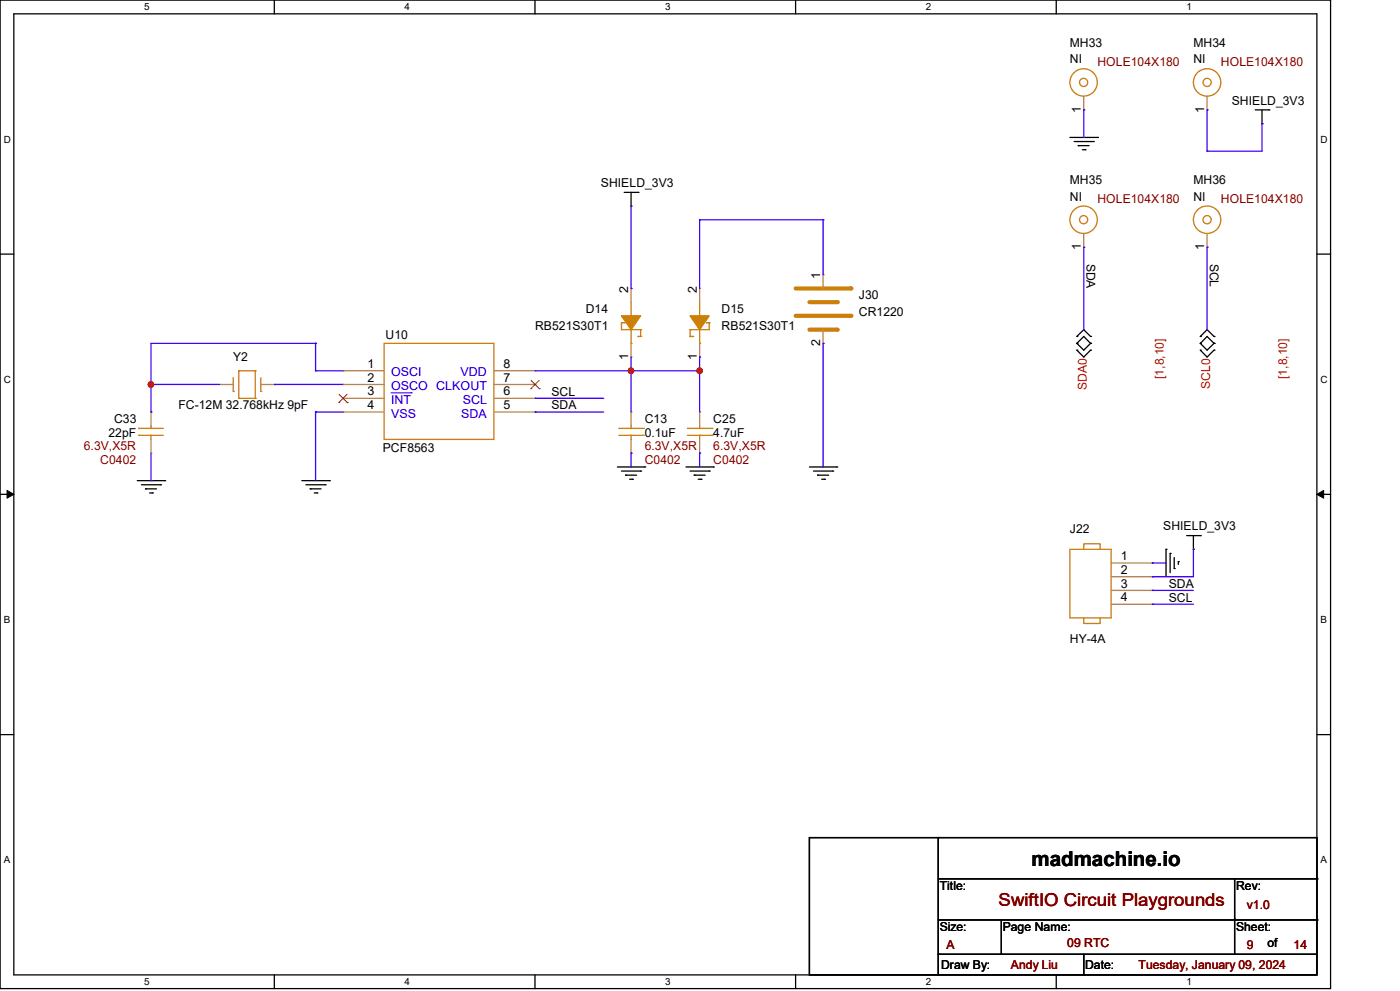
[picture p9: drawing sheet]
<svg xmlns="http://www.w3.org/2000/svg" width="420mm" height="297mm" viewBox="0 0 420 297" stroke-linecap="round" stroke-linejoin="round" font-family="sans-serif">
<path d="M0 0h399.2v296.3h-399.2zM4.1 4.1h391v288.1h-391z" fill="none" stroke="#000" stroke-width=".38"/>
<g fill="#fff">
<path d="M43.2 .5h1.6v3.2h-1.6z"/>
<path d="M43.2 292.6h1.6v3.3h-1.6z"/>
</g>
<path d="M82.3 0v4.1M82.3 292.2v4.1" fill="none" stroke="#000" stroke-width=".38"/>
<g fill="#fff">
<path d="M121.4 .5h1.6v3.2h-1.6z"/>
<path d="M121.4 292.6h1.6v3.3h-1.6z"/>
</g>
<path d="M160.5 0v4.1M160.5 292.2v4.1" fill="none" stroke="#000" stroke-width=".38"/>
<g fill="#fff">
<path d="M199.6 .5h1.6v3.2h-1.6z"/>
<path d="M199.6 292.6h1.6v3.3h-1.6z"/>
</g>
<path d="M238.7 0v4.1M238.7 292.2v4.1" fill="none" stroke="#000" stroke-width=".38"/>
<g fill="#fff">
<path d="M277.7 .5h1.7v3.2h-1.7z"/>
<path d="M277.7 292.6h1.7v3.3h-1.7z"/>
</g>
<path d="M316.9 0v4.1M316.9 292.2v4.1" fill="none" stroke="#000" stroke-width=".38"/>
<g fill="#fff">
<path d="M355.9 .5h1.6v3.2h-1.6z"/>
<path d="M355.9 292.6h1.6v3.3h-1.6z"/>
<path d="M1.1 40.1h2.1v3.3h-2.1z"/>
<path d="M396.1 40.1h2.1v3.3h-2.1z"/>
<path d="M1.1 112.1h2.1v3.3h-2.1z"/>
<path d="M396.1 112.1h2.1v3.3h-2.1z"/>
</g>
<path d="M0 76.2h4.1M395.1 76.2h4.1" fill="none" stroke="#000" stroke-width=".38"/>
<g fill="#fff">
<path d="M1.1 184.1h1.9v3.3h-1.9z"/>
<path d="M396.1 184.1h2v3.3h-2z"/>
</g>
<path d="M0 148.2h4.1M395.1 148.2h4.1" fill="none" stroke="#000" stroke-width=".38"/>
<path d="M2.1 147l2 1.2-2 1.1zM395.1 148.2l2-1.2v2.3z" fill="#000" stroke="#000" stroke-width=".3"/>
<g fill="#fff">
<path d="M1.1 256.2h1.9v3.2h-1.9z"/>
<path d="M396.1 256.2h2v3.2h-2z"/>
</g>
<g fill="none" stroke="#000" stroke-width=".38">
<path d="M376.6 32.9h4.1M378.6 32.9v4.2M187.2 57.7h4.2M189.3 57.7v4.1M321 41.2h8.2M322.2 42.4h5.8M323.5 43.6h3.2M324.7 44.9h.8M323 100.8l2.1-2 2.1 2M323 102.9l2.1-2.1 2.1 2.1-2.1 2zM323 104.9l2.1 2.1 2.1-2.1M360.1 100.8l2-2 2.1 2"/>
<path d="M360.1 104.9l2 2.1 2.1-2.1M362.1 100.8l2.1 2.1-2.1 2-2-2zM185.2 140h8.2M205.8 140h8.2M242.8 140h8.2M41.2 144.1h8.2M42.4 145.3h5.8M43.6 146.5h3.3M44.9 147.7h.8M90.6 144.1h8.2M91.8 145.3h5.7M93 146.5h3.3"/>
<path d="M94.3 147.7h.8M186.4 141.2h5.8M187.7 142.4h3.3M188.9 143.6h.8M207 141.2h5.8M208.2 142.4h3.3M209.5 143.6h.8M244.1 141.2h5.7M245.3 142.4h3.3M246.5 143.6h.9M349.8 164.6v8.2M351 165.9v5.7"/>
<path d="M352.3 167.1v3.3M353.5 168.3v.9M356 160.5h4.1M358 160.5v4.1M0 220.2h4.1M395.1 220.2h4.1M242.8 251h152.3v41.2h-152.3zM281.5 251v41.2M281.5 275.7h113.6M281.5 263.4h113.6M300.4 275.7v10.3M370.4 263.4v22.6"/>
<path d="M281.5 286h113.6M325.1 286v6.2"/>
</g>
<g fill="#000">
<circle cx="378.6" cy="37.1" r=".19"/>
<circle cx="380.7" cy="32.9" r=".19"/>
<circle cx="191.4" cy="57.7" r=".19"/>
<circle cx="323.5" cy="43.6" r=".19"/>
<circle cx="325.5" cy="44.9" r=".19"/>
<circle cx="328" cy="42.4" r=".19"/>
<circle cx="329.2" cy="41.2" r=".19"/>
<circle cx="189.3" cy="61.8" r=".19"/>
<circle cx="323" cy="102.9" r=".19"/>
<circle cx="323" cy="100.8" r=".19"/>
<circle cx="323" cy="104.9" r=".19"/>
<circle cx="327.2" cy="104.9" r=".19"/>
<circle cx="327.2" cy="100.8" r=".19"/>
<circle cx="327.2" cy="102.9" r=".19"/>
<circle cx="360.1" cy="100.8" r=".19"/>
<circle cx="360.1" cy="102.9" r=".19"/>
<circle cx="360.1" cy="104.9" r=".19"/>
<circle cx="364.2" cy="104.9" r=".19"/>
<circle cx="364.2" cy="102.9" r=".19"/>
<circle cx="364.2" cy="100.8" r=".19"/>
<circle cx="193.4" cy="140" r=".19"/>
<circle cx="214" cy="140" r=".19"/>
<circle cx="251" cy="140" r=".19"/>
<circle cx="43.6" cy="146.5" r=".19"/>
<circle cx="45.7" cy="147.7" r=".19"/>
<circle cx="48.2" cy="145.3" r=".19"/>
<circle cx="49.4" cy="144.1" r=".19"/>
<circle cx="93" cy="146.5" r=".19"/>
<circle cx="95.1" cy="147.7" r=".19"/>
<circle cx="97.5" cy="145.3" r=".19"/>
<circle cx="98.8" cy="144.1" r=".19"/>
<circle cx="187.7" cy="142.4" r=".19"/>
<circle cx="189.7" cy="143.6" r=".19"/>
<circle cx="192.2" cy="141.2" r=".19"/>
<circle cx="208.2" cy="142.4" r=".19"/>
<circle cx="210.3" cy="143.6" r=".19"/>
<circle cx="212.8" cy="141.2" r=".19"/>
<circle cx="245.3" cy="142.4" r=".19"/>
<circle cx="247.4" cy="143.6" r=".19"/>
<circle cx="249.8" cy="141.2" r=".19"/>
<circle cx="349.8" cy="164.6" r=".19"/>
<circle cx="351" cy="165.9" r=".19"/>
<circle cx="352.3" cy="170.4" r=".19"/>
<circle cx="353.5" cy="168.3" r=".19"/>
<circle cx="358" cy="164.6" r=".19"/>
<circle cx="360.1" cy="160.5" r=".19"/>
<circle cx="281.5" cy="251" r=".19"/>
<circle cx="370.4" cy="275.7" r=".19"/>
<circle cx="395.1" cy="275.7" r=".19"/>
<circle cx="395.1" cy="263.4" r=".19"/>
<circle cx="281.5" cy="286" r=".19"/>
<circle cx="300.4" cy="286" r=".19"/>
<circle cx="325.1" cy="292.2" r=".19"/>
<circle cx="370.4" cy="286" r=".19"/>
</g>
<path d="M41.6 128.4h7.4" fill="none" stroke="#cc8006" stroke-width=".38"/>
<circle cx="41.6" cy="128.4" r=".19" fill="#cc8006"/>
<path d="M45.3 130.5v1.2" fill="none" stroke="#cc8006" stroke-width=".38"/>
<circle cx="45.3" cy="130.5" r=".19" fill="#cc8006"/>
<path d="M45.3 127.6v.8" fill="none" stroke="#cc8006" stroke-width=".38"/>
<circle cx="45.3" cy="128.4" r=".19" fill="#cc8006"/>
<path d="M41.6 130.5h7.4" fill="none" stroke="#cc8006" stroke-width=".38"/>
<circle cx="41.6" cy="130.5" r=".19" fill="#cc8006"/>
<path d="M45.3 123.5v4.1" fill="none" stroke="#a84" stroke-width=".38"/>
<circle cx="45.3" cy="123.5" r=".19" fill="#a84"/>
<path d="M45.3 131.7v4.1" fill="none" stroke="#a84" stroke-width=".38"/>
<circle cx="45.3" cy="135.8" r=".19" fill="#a84"/>
<path d="M78.2 113.2v4.1" fill="none" stroke="#cc8006" stroke-width=".38"/>
<circle cx="78.2" cy="117.3" r=".19" fill="#cc8006"/>
<path d="M76.6 111.1v8.3" fill="none" stroke="#cc8006" stroke-width=".38"/>
<circle cx="76.6" cy="119.4" r=".19" fill="#cc8006"/>
<path d="M71.6 119.4h5" fill="none" stroke="#cc8006" stroke-width=".38"/>
<circle cx="71.6" cy="119.4" r=".19" fill="#cc8006"/>
<path d="M71.6 111.1v8.3" fill="none" stroke="#cc8006" stroke-width=".38"/>
<circle cx="71.6" cy="111.1" r=".19" fill="#cc8006"/>
<path d="M71.6 111.1h5" fill="none" stroke="#cc8006" stroke-width=".38"/>
<circle cx="76.6" cy="111.1" r=".19" fill="#cc8006"/>
<path d="M70 113.2v4.1" fill="none" stroke="#cc8006" stroke-width=".38"/>
<circle cx="70" cy="117.3" r=".19" fill="#cc8006"/>
<path d="M78.2 115.2h4.1" fill="none" stroke="#a84" stroke-width=".38"/>
<circle cx="82.3" cy="115.2" r=".19" fill="#a84"/>
<path d="M65.9 115.2h4.1" fill="none" stroke="#a84" stroke-width=".38"/>
<circle cx="65.9" cy="115.2" r=".19" fill="#a84"/>
<g fill="none" stroke="#cc8006" stroke-width=".38">
<circle cx="325.1" cy="65.8" r="4.1"/>
<circle cx="325.1" cy="65.8" r="1.23"/>
</g>
<path d="M325.1 70v4.1" fill="none" stroke="#a84" stroke-width=".38"/>
<circle cx="325.1" cy="74.1" r=".19" fill="#a84"/>
<path d="M238.7 86.4h16.4" fill="none" stroke="#cc8006" stroke-width="1.2"/>
<circle cx="255.1" cy="86.4" r=".61" fill="#cc8006"/>
<path d="M242.8 90.6h8.2" fill="none" stroke="#cc8006" stroke-width="1.2"/>
<circle cx="251" cy="90.6" r=".61" fill="#cc8006"/>
<path d="M238.7 94.7h16.4" fill="none" stroke="#cc8006" stroke-width="1.2"/>
<circle cx="255.1" cy="94.7" r=".61" fill="#cc8006"/>
<path d="M242.8 98.8h8.2" fill="none" stroke="#cc8006" stroke-width="1.2"/>
<circle cx="251" cy="98.8" r=".61" fill="#cc8006"/>
<path d="M246.9 82.3v4.1" fill="none" stroke="#a84" stroke-width=".38"/>
<circle cx="246.9" cy="82.3" r=".19" fill="#a84"/>
<path d="M246.9 98.8v4.1" fill="none" stroke="#a84" stroke-width=".38"/>
<circle cx="246.9" cy="102.9" r=".19" fill="#a84"/>
<path d="M321 164.6h12.3v20.6h-12.3zM325.1 164.6v-1.6h4.9v1.6M325.1 185.2v1.7h4.9v-1.7" fill="none" stroke="#cc8006" stroke-width=".38"/>
<path d="M333.3 168.7h12.4" fill="none" stroke="#a84" stroke-width=".38"/>
<circle cx="345.7" cy="168.7" r=".19" fill="#a84"/>
<path d="M333.3 172.8h12.4" fill="none" stroke="#a84" stroke-width=".38"/>
<circle cx="345.7" cy="172.8" r=".19" fill="#a84"/>
<path d="M333.3 177h12.4" fill="none" stroke="#a84" stroke-width=".38"/>
<circle cx="345.7" cy="177" r=".19" fill="#a84"/>
<path d="M333.3 181.1h12.4" fill="none" stroke="#a84" stroke-width=".38"/>
<circle cx="345.7" cy="181.1" r=".19" fill="#a84"/>
<g fill="none" stroke="#cc8006" stroke-width=".38">
<circle cx="362.1" cy="65.8" r="4.1"/>
<circle cx="362.1" cy="65.8" r="1.23"/>
</g>
<path d="M362.1 70v4.1" fill="none" stroke="#a84" stroke-width=".38"/>
<circle cx="362.1" cy="74.1" r=".19" fill="#a84"/>
<path d="M206.2 128.4h7.4" fill="none" stroke="#cc8006" stroke-width=".38"/>
<circle cx="213.6" cy="128.4" r=".19" fill="#cc8006"/>
<path d="M209.9 130.5v1.2" fill="none" stroke="#cc8006" stroke-width=".38"/>
<circle cx="209.9" cy="130.5" r=".19" fill="#cc8006"/>
<path d="M209.9 127.6v.8" fill="none" stroke="#cc8006" stroke-width=".38"/>
<circle cx="209.9" cy="128.4" r=".19" fill="#cc8006"/>
<path d="M206.2 130.5h7.4" fill="none" stroke="#cc8006" stroke-width=".38"/>
<circle cx="213.6" cy="130.5" r=".19" fill="#cc8006"/>
<path d="M209.9 123.5v4.1" fill="none" stroke="#a84" stroke-width=".38"/>
<circle cx="209.9" cy="123.5" r=".19" fill="#a84"/>
<path d="M209.9 131.7v4.1" fill="none" stroke="#a84" stroke-width=".38"/>
<circle cx="209.9" cy="135.8" r=".19" fill="#a84"/>
<g fill="none" stroke="#cc8006" stroke-width=".38">
<circle cx="325.1" cy="24.7" r="4.1"/>
<circle cx="325.1" cy="24.7" r="1.23"/>
</g>
<path d="M325.1 28.8v4.1" fill="none" stroke="#a84" stroke-width=".38"/>
<circle cx="325.1" cy="32.9" r=".19" fill="#a84"/>
<path d="M115.2 102.9h33v28.8h-33z" fill="none" stroke="#cc8006" stroke-width=".38"/>
<path d="M102.9 111.1h12.3" fill="none" stroke="#a84" stroke-width=".38"/>
<circle cx="102.9" cy="111.1" r=".19" fill="#a84"/>
<path d="M102.9 115.2h12.3" fill="none" stroke="#a84" stroke-width=".38"/>
<circle cx="102.9" cy="115.2" r=".19" fill="#a84"/>
<path d="M102.9 119.4h12.3" fill="none" stroke="#a84" stroke-width=".38"/>
<circle cx="102.9" cy="119.4" r=".19" fill="#a84"/>
<path d="M101.7 118.2l2.5 2.4M104.1 118.2l-2.5 2.4M101.6 120.6h.1M104.2 120.6h.1" fill="none" stroke="#804000" stroke-width=".3"/>
<path d="M117.3 117.7h6.1M123.4 117.7h.1" fill="none" stroke="#00c" stroke-width=".3"/>
<path d="M102.9 123.5h12.3" fill="none" stroke="#a84" stroke-width=".38"/>
<circle cx="102.9" cy="123.5" r=".19" fill="#a84"/>
<path d="M148.2 123.5h12.3" fill="none" stroke="#a84" stroke-width=".38"/>
<circle cx="160.5" cy="123.5" r=".19" fill="#a84"/>
<path d="M148.2 119.4h12.3" fill="none" stroke="#a84" stroke-width=".38"/>
<circle cx="160.5" cy="119.4" r=".19" fill="#a84"/>
<path d="M148.2 115.2h12.3" fill="none" stroke="#a84" stroke-width=".38"/>
<circle cx="160.5" cy="115.2" r=".19" fill="#a84"/>
<path d="M159.3 116.5h.1M159.3 114l2.5 2.5M161.8 114l-2.5 2.5M161.8 116.5h.1" fill="none" stroke="#804000" stroke-width=".3"/>
<path d="M148.2 111.1h12.3" fill="none" stroke="#a84" stroke-width=".38"/>
<circle cx="160.5" cy="111.1" r=".19" fill="#a84"/>
<path d="M186.4 98.8h5.8" fill="none" stroke="#cc8006" stroke-width=".38"/>
<circle cx="192.2" cy="98.8" r=".19" fill="#cc8006"/>
<path d="M189.3 90.6v4.1" fill="none" stroke="#cc8006" stroke-width=".38"/>
<circle cx="189.3" cy="94.7" r=".19" fill="#cc8006"/>
<path d="M189.3 98.8v4.1" fill="none" stroke="#cc8006" stroke-width=".38"/>
<circle cx="189.3" cy="102.9" r=".19" fill="#cc8006"/>
<path d="M186.4 96.7v2.1" fill="none" stroke="#cc8006" stroke-width=".38"/>
<circle cx="186.4" cy="96.7" r=".19" fill="#cc8006"/>
<path d="M192.2 98.8v2" fill="none" stroke="#cc8006" stroke-width=".38"/>
<circle cx="192.2" cy="100.8" r=".19" fill="#cc8006"/>
<path d="M191.4 100.8h.8" fill="none" stroke="#cc8006" stroke-width=".38"/>
<circle cx="191.4" cy="100.8" r=".19" fill="#cc8006"/>
<path d="M186.4 96.7h.8" fill="none" stroke="#cc8006" stroke-width=".38"/>
<circle cx="187.2" cy="96.7" r=".19" fill="#cc8006"/>
<path d="M186.4 94.7h5.8l-2.9 4.1z" fill-rule="evenodd" fill="#cc8006" stroke="#cc8006" stroke-width=".38"/>
<path d="M189.3 86.4v4.2" fill="none" stroke="#a84" stroke-width=".38"/>
<circle cx="189.3" cy="86.4" r=".19" fill="#a84"/>
<path d="M189.3 102.9v4.1" fill="none" stroke="#a84" stroke-width=".38"/>
<circle cx="189.3" cy="107" r=".19" fill="#a84"/>
<g fill="none" stroke="#cc8006" stroke-width=".38">
<circle cx="362.1" cy="24.7" r="4.1"/>
<circle cx="362.1" cy="24.7" r="1.23"/>
</g>
<path d="M362.1 28.8v4.1" fill="none" stroke="#a84" stroke-width=".38"/>
<circle cx="362.1" cy="32.9" r=".19" fill="#a84"/>
<path d="M185.6 128.4h7.4" fill="none" stroke="#cc8006" stroke-width=".38"/>
<circle cx="193" cy="128.4" r=".19" fill="#cc8006"/>
<path d="M189.3 130.5v1.2" fill="none" stroke="#cc8006" stroke-width=".38"/>
<circle cx="189.3" cy="130.5" r=".19" fill="#cc8006"/>
<path d="M189.3 127.6v.8" fill="none" stroke="#cc8006" stroke-width=".38"/>
<circle cx="189.3" cy="128.4" r=".19" fill="#cc8006"/>
<path d="M185.6 130.5h7.4" fill="none" stroke="#cc8006" stroke-width=".38"/>
<circle cx="193" cy="130.5" r=".19" fill="#cc8006"/>
<path d="M189.3 123.5v4.1" fill="none" stroke="#a84" stroke-width=".38"/>
<circle cx="189.3" cy="123.5" r=".19" fill="#a84"/>
<path d="M189.3 131.7v4.1" fill="none" stroke="#a84" stroke-width=".38"/>
<circle cx="189.3" cy="135.8" r=".19" fill="#a84"/>
<path d="M207 98.8h5.8" fill="none" stroke="#cc8006" stroke-width=".38"/>
<circle cx="207" cy="98.8" r=".19" fill="#cc8006"/>
<path d="M209.9 90.6v4.1" fill="none" stroke="#cc8006" stroke-width=".38"/>
<circle cx="209.9" cy="94.7" r=".19" fill="#cc8006"/>
<path d="M209.9 98.8v4.1" fill="none" stroke="#cc8006" stroke-width=".38"/>
<circle cx="209.9" cy="102.9" r=".19" fill="#cc8006"/>
<path d="M212.8 96.7v2.1" fill="none" stroke="#cc8006" stroke-width=".38"/>
<circle cx="212.8" cy="96.7" r=".19" fill="#cc8006"/>
<path d="M207 98.8v2" fill="none" stroke="#cc8006" stroke-width=".38"/>
<circle cx="207" cy="100.8" r=".19" fill="#cc8006"/>
<path d="M207 100.8h.8" fill="none" stroke="#cc8006" stroke-width=".38"/>
<circle cx="207.8" cy="100.8" r=".19" fill="#cc8006"/>
<path d="M212 96.7h.8" fill="none" stroke="#cc8006" stroke-width=".38"/>
<circle cx="212" cy="96.7" r=".19" fill="#cc8006"/>
<path d="M207 94.7h5.8l-2.9 4.1z" fill-rule="evenodd" fill="#cc8006" stroke="#cc8006" stroke-width=".38"/>
<path d="M209.9 86.4v4.2" fill="none" stroke="#a84" stroke-width=".38"/>
<circle cx="209.9" cy="86.4" r=".19" fill="#a84"/>
<path d="M209.9 102.9v4.1" fill="none" stroke="#a84" stroke-width=".38"/>
<circle cx="209.9" cy="107" r=".19" fill="#a84"/>
<path d="M358 164.6v8.2" fill="none" stroke="#4200ff" stroke-width=".38"/>
<circle cx="358" cy="164.6" r=".19" fill="#4200ff"/>
<path d="M345.7 168.7h4.1" fill="none" stroke="#4200ff" stroke-width=".38"/>
<circle cx="345.7" cy="168.7" r=".19" fill="#4200ff"/>
<path d="M345.7 172.8h12.3" fill="none" stroke="#4200ff" stroke-width=".38"/>
<circle cx="345.7" cy="172.8" r=".19" fill="#4200ff"/>
<path d="M345.7 177h12.3" fill="none" stroke="#4200ff" stroke-width=".38"/>
<circle cx="345.7" cy="177" r=".19" fill="#4200ff"/>
<path d="M345.7 181.1h12.3" fill="none" stroke="#4200ff" stroke-width=".38"/>
<circle cx="345.7" cy="181.1" r=".19" fill="#4200ff"/>
<path d="M325.1 32.9v8.3" fill="none" stroke="#4200ff" stroke-width=".38"/>
<circle cx="325.1" cy="32.9" r=".19" fill="#4200ff"/>
<path d="M362.1 32.9v12.4" fill="none" stroke="#4200ff" stroke-width=".38"/>
<circle cx="362.1" cy="32.9" r=".19" fill="#4200ff"/>
<path d="M378.6 37.1v8.2" fill="none" stroke="#4200ff" stroke-width=".38"/>
<circle cx="378.6" cy="37.1" r=".19" fill="#4200ff"/>
<path d="M362.1 45.3h16.5" fill="none" stroke="#4200ff" stroke-width=".38"/>
<circle cx="362.1" cy="45.3" r=".19" fill="#4200ff"/>
<path d="M325.1 74.1v24.7" fill="none" stroke="#4200ff" stroke-width=".38"/>
<circle cx="325.1" cy="74.1" r=".19" fill="#4200ff"/>
<path d="M362.1 74.1v24.7" fill="none" stroke="#4200ff" stroke-width=".38"/>
<circle cx="362.1" cy="74.1" r=".19" fill="#4200ff"/>
<path d="M209.9 135.8v4.2" fill="none" stroke="#4200ff" stroke-width=".38"/>
<circle cx="209.9" cy="135.8" r=".19" fill="#4200ff"/>
<path d="M94.7 123.5h8.2" fill="none" stroke="#4200ff" stroke-width=".38"/>
<circle cx="94.7" cy="123.5" r=".19" fill="#4200ff"/>
<path d="M94.7 123.5v20.6" fill="none" stroke="#4200ff" stroke-width=".38"/>
<circle cx="94.7" cy="123.5" r=".19" fill="#4200ff"/>
<path d="M160.5 119.4h20.6" fill="none" stroke="#4200ff" stroke-width=".38"/>
<circle cx="160.5" cy="119.4" r=".19" fill="#4200ff"/>
<path d="M160.5 123.5h20.6" fill="none" stroke="#4200ff" stroke-width=".38"/>
<circle cx="160.5" cy="123.5" r=".19" fill="#4200ff"/>
<path d="M82.3 115.2h20.6" fill="none" stroke="#4200ff" stroke-width=".38"/>
<circle cx="82.3" cy="115.2" r=".19" fill="#4200ff"/>
<path d="M94.7 111.1h8.2" fill="none" stroke="#4200ff" stroke-width=".38"/>
<circle cx="94.7" cy="111.1" r=".19" fill="#4200ff"/>
<path d="M94.7 102.9v8.2" fill="none" stroke="#4200ff" stroke-width=".38"/>
<circle cx="94.7" cy="102.9" r=".19" fill="#4200ff"/>
<path d="M45.3 102.9h49.4" fill="none" stroke="#4200ff" stroke-width=".38"/>
<circle cx="94.7" cy="102.9" r=".19" fill="#4200ff"/>
<path d="M45.3 135.8v8.3" fill="none" stroke="#4200ff" stroke-width=".38"/>
<circle cx="45.3" cy="144.1" r=".19" fill="#4200ff"/>
<path d="M45.3 115.2h20.6" fill="none" stroke="#4200ff" stroke-width=".38"/>
<circle cx="45.3" cy="115.2" r=".19" fill="#4200ff"/>
<circle cx="45.3" cy="115.2" r=".79" fill="#f00" stroke="#f00" stroke-width=".38"/>
<path d="M45.3 115.2v8.3" fill="none" stroke="#4200ff" stroke-width=".38"/>
<circle cx="45.3" cy="123.5" r=".19" fill="#4200ff"/>
<path d="M45.3 102.9v12.3" fill="none" stroke="#4200ff" stroke-width=".38"/>
<circle cx="45.3" cy="115.2" r=".19" fill="#4200ff"/>
<path d="M189.3 111.1v12.4" fill="none" stroke="#4200ff" stroke-width=".38"/>
<circle cx="189.3" cy="111.1" r=".19" fill="#4200ff"/>
<path d="M189.3 135.8v4.2" fill="none" stroke="#4200ff" stroke-width=".38"/>
<circle cx="189.3" cy="135.8" r=".19" fill="#4200ff"/>
<path d="M160.5 111.1h28.8" fill="none" stroke="#4200ff" stroke-width=".38"/>
<circle cx="189.3" cy="111.1" r=".19" fill="#4200ff"/>
<path d="M189.3 107v4.1" fill="none" stroke="#4200ff" stroke-width=".38"/>
<circle cx="189.3" cy="111.1" r=".19" fill="#4200ff"/>
<path d="M209.9 107v4.1" fill="none" stroke="#4200ff" stroke-width=".38"/>
<circle cx="209.9" cy="107" r=".19" fill="#4200ff"/>
<path d="M189.3 111.1h20.6" fill="none" stroke="#4200ff" stroke-width=".38"/>
<circle cx="189.3" cy="111.1" r=".19" fill="#4200ff"/>
<g fill="#f00" stroke="#f00" stroke-width=".38">
<circle cx="209.9" cy="111.1" r=".79"/>
<circle cx="189.3" cy="111.1" r=".79"/>
</g>
<path d="M189.3 61.8v24.6" fill="none" stroke="#4200ff" stroke-width=".38"/>
<circle cx="189.3" cy="86.4" r=".19" fill="#4200ff"/>
<path d="M246.9 102.9v37.1" fill="none" stroke="#4200ff" stroke-width=".38"/>
<circle cx="246.9" cy="102.9" r=".19" fill="#4200ff"/>
<path d="M246.9 65.9v16.4" fill="none" stroke="#4200ff" stroke-width=".38"/>
<circle cx="246.9" cy="65.9" r=".19" fill="#4200ff"/>
<path d="M209.9 65.9h37" fill="none" stroke="#4200ff" stroke-width=".38"/>
<circle cx="209.9" cy="65.9" r=".19" fill="#4200ff"/>
<path d="M209.9 65.9v20.5" fill="none" stroke="#4200ff" stroke-width=".38"/>
<circle cx="209.9" cy="65.9" r=".19" fill="#4200ff"/>
<path d="M209.9 111.1v12.4" fill="none" stroke="#4200ff" stroke-width=".38"/>
<circle cx="209.9" cy="111.1" r=".19" fill="#4200ff"/>
<g fill="#f00" stroke="#f00" stroke-width=".38">
<circle cx="45.3" cy="115.2" r=".79"/>
<circle cx="209.9" cy="111.1" r=".79"/>
<circle cx="189.3" cy="111.1" r=".79"/>
</g>
<text font-size="6.1" x="309.5" y="259.6">madmachine.io</text>
<text font-size="5.3" fill="#800000" x="299.6" y="271.4">SwiftIO Circuit Playgrounds</text>
<g font-size="3.7">
<text x="321" y="14.1">MH33</text>
<text x="358" y="14.1">MH34</text>
<text x="321" y="19">NI</text>
<text x="358" y="19">NI</text>
<text x="324.3" y="33.8" transform="rotate(-90 324.3 33.8)">1</text>
<text x="361.3" y="33.8" transform="rotate(-90 361.3 33.8)">1</text>
<text x="369.5" y="31.3">SHIELD_3V3</text>
<text x="180.3" y="56">SHIELD_3V3</text>
<text x="321" y="55.2">MH35</text>
<text x="358" y="55.2">MH36</text>
<text x="321" y="60.1">NI</text>
<text x="358" y="60.1">NI</text>
<text x="324.3" y="74.9" transform="rotate(-90 324.3 74.9)">1</text>
<text x="361.3" y="74.9" transform="rotate(-90 361.3 74.9)">1</text>
<text x="246.1" y="83.6" transform="rotate(-90 246.1 83.6)">1</text>
<text x="325.9" y="79" transform="rotate(90 325.9 79)">SDA</text>
<text x="362.9" y="79" transform="rotate(90 362.9 79)">SCL</text>
<text x="188.5" y="87.7" transform="rotate(-90 188.5 87.7)">2</text>
<text x="209" y="87.7" transform="rotate(-90 209 87.7)">2</text>
<text x="257.6" y="89.7">J30</text>
<text x="175.7" y="93.9">D14</text>
<text x="216.5" y="93.9">D15</text>
<text x="257.6" y="94.7">CR1220</text>
<text x="115.7" y="101.7">U10</text>
<text x="160.5" y="98.8">RB521S30T1</text>
<text x="216.5" y="98.8">RB521S30T1</text>
<text x="188.5" y="107.9" transform="rotate(-90 188.5 107.9)">1</text>
<text x="209" y="107.9" transform="rotate(-90 209 107.9)">1</text>
<text x="246.1" y="103.8" transform="rotate(-90 246.1 103.8)">2</text>
<text x="70" y="108.2">Y2</text>
<text x="110.3" y="110.3">1</text>
<text x="151" y="110.3">8</text>
<text x="110.3" y="114.4">2</text>
<text x="110.3" y="118.5">3</text>
<text x="151" y="118.5">6</text>
<text x="151" y="114.4">7</text>
<text x="165.4" y="118.6">SCL</text>
<text x="53.5" y="122.7">FC-12M 32.768kHz 9pF</text>
<text x="110.3" y="122.6">4</text>
<text x="151" y="122.6">5</text>
<text x="165.4" y="122.7">SDA</text>
<text x="32.6" y="130.9">22pF</text>
<text x="34.2" y="126.8">C33</text>
<text x="193.4" y="126.8">C13</text>
<text x="193.4" y="130.9">0.1uF</text>
<text x="214" y="126.8">C25</text>
<text x="214" y="130.9">4.7uF</text>
<text x="114.8" y="135.4">PCF8563</text>
<text x="321" y="159.7">J22</text>
<text x="349" y="158.9">SHIELD_3V3</text>
<text x="336.2" y="167.9">1</text>
<text x="336.2" y="172">2</text>
<text x="336.2" y="176.1">3</text>
<text x="350.6" y="176.1">SDA</text>
<text x="336.2" y="180.3">4</text>
<text x="350.6" y="180.3">SCL</text>
<text x="321" y="192.6">HY-4A</text>
<text x="281.9" y="266.7">Title:</text>
<text x="370.8" y="266.7">Rev:</text>
<text x="281.9" y="279">Size:</text>
<text x="300.8" y="279">Page Name:</text>
<text x="370.8" y="279">Sheet:</text>
<text x="380.2" y="284">of</text>
<text x="282.3" y="290.5">Draw By:</text>
<text x="325.5" y="290.5">Date:</text>
</g>
<g font-size="3.7" fill="#800000">
<text x="329.2" y="19.8">HOLE104X180</text>
<text x="366.3" y="19.8">HOLE104X180</text>
<text x="329.2" y="61">HOLE104X180</text>
<text x="366.3" y="61">HOLE104X180</text>
<text x="25.1" y="135">6.3V,X5R</text>
<text x="193.4" y="135">6.3V,X5R</text>
<text x="214" y="135">6.3V,X5R</text>
<text x="30.1" y="139.1">C0402</text>
<text x="193.4" y="139.1">C0402</text>
<text x="214" y="139.1">C0402</text>
<text x="374.1" y="272.5">v1.0</text>
<text x="284" y="284.4">A</text>
<text x="320.2" y="284">09 RTC</text>
<text x="374.1" y="284.4">9</text>
<text x="388.1" y="284.4">14</text>
<text x="303.3" y="290.5">Andy Liu</text>
<text x="341.5" y="290.5">Tuesday, January 09, 2024</text>
</g>
<g font-size="3.7" fill="#00c">
<text x="117.3" y="112.8">OSCI</text>
<text x="138.2" y="112.8">VDD</text>
<text x="117.3" y="116.9">OSCO CLKOUT</text>
<text x="117.3" y="121">INT</text>
<text x="117.3" y="125.1">VSS</text>
<text x="138.4" y="125.1">SDA</text>
<text x="138.8" y="121">SCL</text>
</g>
<g font-size="3.7" fill="#f00">
<text x="349.1" y="113.6" transform="rotate(-90 349.1 113.6)">[1,8,10]</text>
<text x="386.1" y="113.6" transform="rotate(-90 386.1 113.6)">[1,8,10]</text>
<text x="326" y="116.9" transform="rotate(-90 326 116.9)">SDA0</text>
<text x="363.1" y="116.5" transform="rotate(-90 363.1 116.5)">SCL0</text>
</g>
<g font-size="3">
<text x="43.2" y="3.1">5</text>
<text x="121.4" y="3.1">4</text>
<text x="199.6" y="3.1">3</text>
<text x="277.7" y="3.1">2</text>
<text x="355.9" y="3.1">1</text>
<text x="1.1" y="42.8">D</text>
<text x="396.1" y="42.8">D</text>
<text x="1.1" y="114.8">C</text>
<text x="396.1" y="114.8">C</text>
<text x="1.1" y="186.8">B</text>
<text x="396.1" y="186.8">B</text>
<text x="1.1" y="258.8">A</text>
<text x="396.1" y="258.8">A</text>
<text x="43.2" y="295.2">5</text>
<text x="121.4" y="295.2">4</text>
<text x="199.6" y="295.2">3</text>
<text x="277.7" y="295.2">2</text>
<text x="355.9" y="295.2">1</text>
</g>
</svg>
